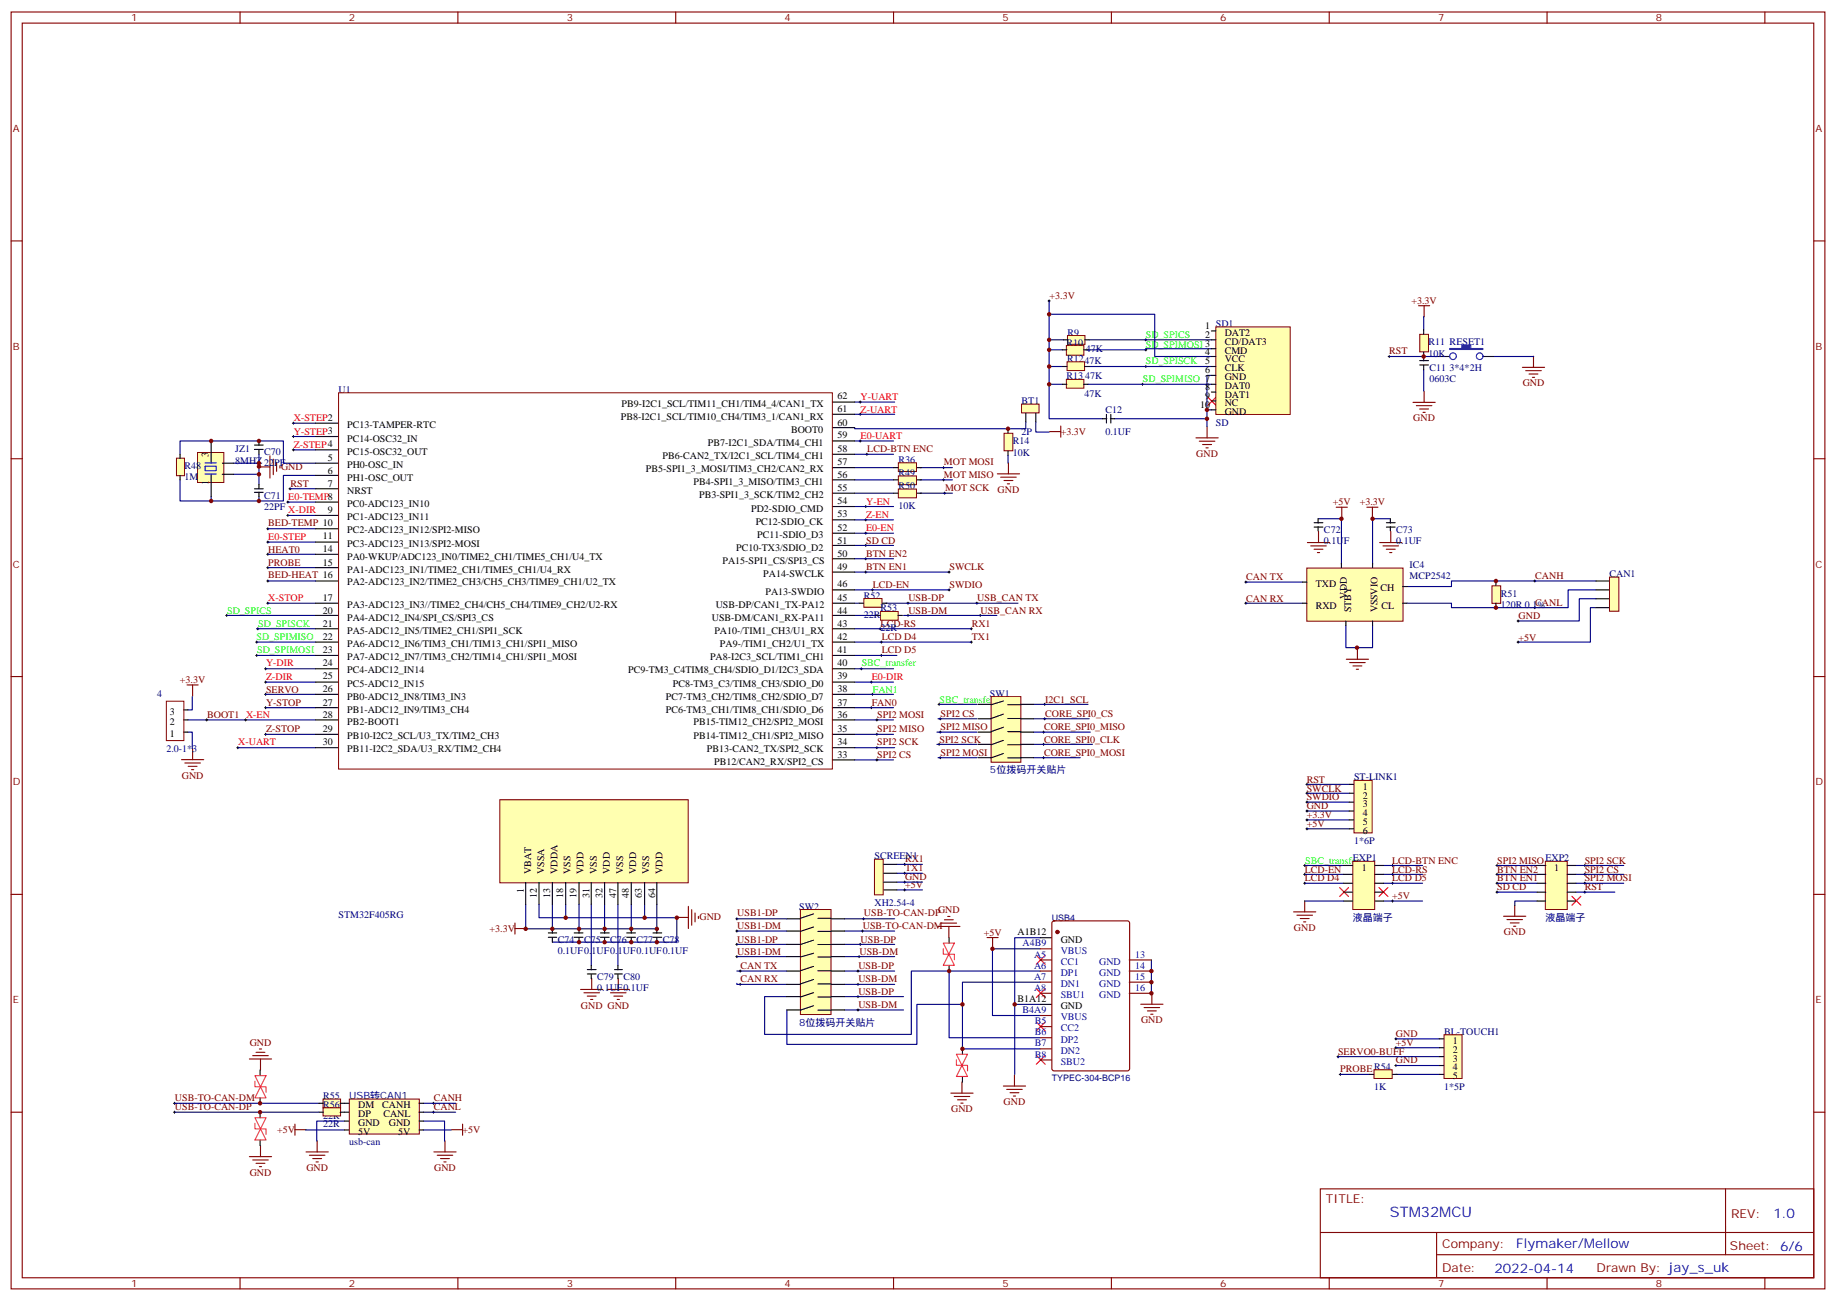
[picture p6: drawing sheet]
<svg xmlns="http://www.w3.org/2000/svg" width="583mm" height="413mm" viewBox="0 0 583 413" stroke-linecap="round" stroke-linejoin="round" font-family="sans-serif">
<g fill="none" stroke="#800000" stroke-width=".35">
<path d="M450.3 97.1h3.5M452 97.1v3.5M483.2 116.6h7.1M484.3 117.7h4.9M485.4 118.7h2.8M486.4 119.8h.7M486.8 113.1v3.5M333.2 137h3.5M336.7 135.2v3.6M379.6 139h7.1M383.2 135.5v3.5M448.5 127.7h7.1"/>
<path d="M449.6 128.8h4.9M450.6 129.8h2.9M451.7 130.9h.7M452 124.2v3.5M82.2 148.2h3.5M85.7 144.7v7.1M86.7 145.8v4.9M87.8 146.8v2.8M88.9 147.9v.7M316.6 150.4h7M317.6 151.5h5M318.7 152.5h2.8"/>
<path d="M319.8 153.6h.7M320.1 146.9v3.5M380.7 140.1h4.9M381.7 141.1h2.9M382.8 142.2h.7M415 172.2h7.1M416.1 173.3h4.9M417.1 174.4h2.8M418.2 175.4h.7M418.5 168.7v3.5M424.2 161h3.5M425.9 161v3.5"/>
<path d="M433.9 161h3.5M435.6 161v3.5M437.9 172.2h7.1M439 173.3h4.9M440 174.4h2.9M441.1 175.4h.7M441.5 168.7v3.5M59.4 217.4h3.5M61.1 217.4v3.6M427.3 209.3h7.1M428.4 210.3h4.9M429.5 211.4h2.8"/>
<path d="M430.5 212.5h.7M430.9 205.8v3.5M61.1 237.6v3.6M57.6 241.2h7.1M58.7 242.2h4.9M59.7 243.3h2.9M60.8 244.3h.7M163.5 294.8h3.5M163.5 293v3.5M215 291.2h3.5M218.5 287.7v7.1M219.6 288.8v4.9"/>
<path d="M220.6 289.8v2.8M221.7 290.9v.7M297.7 294.1h7M298.7 293h5M299.8 292h2.8M300.8 290.9h.7M301.2 294.1v3.5M313.3 297.6h3.5M315.1 297.6v3.6M410.6 289.5h7.1M411.7 290.5h4.9M412.7 291.6h2.9"/>
<path d="M413.8 292.6h.7M414.1 285.9v3.6M477.3 290.9h7M478.3 291.9h5M479.4 293h2.8M480.5 294h.7M480.8 287.3v3.6M184.3 314.1h7.1M185.4 315.2h4.9M186.4 316.2h2.8M187.5 317.3h.7M187.8 310.6v3.5"/>
<path d="M192.7 314.1h7.1M193.8 315.2h4.9M194.8 316.2h2.9M195.9 317.3h.7M196.3 310.6v3.5M362.1 318.8h7.1M363.2 319.8h4.9M365.6 315.3v3.5M79.2 336.2h7M80.2 335.1h5M81.3 334.1h2.8M82.3 333h.7"/>
<path d="M82.7 336.2v3.5M364.2 320.9h2.8M365.3 322h.7M93.6 358.6h3.5M93.6 356.9v3.5M143.3 358.6h3.5M146.8 356.9v3.5M301.8 347h7.1M302.9 348.1h4.9M303.9 349.1h2.9M305 350.2h.7M305.4 343.5v3.5"/>
<path d="M318.5 344.8h7M319.5 345.8h5M320.6 346.9h2.8M321.7 347.9h.7M322 341.2v3.6M79.2 367.2h7M80.2 368.2h5M81.3 369.3h2.8M82.3 370.3h.7M82.7 363.6v3.6M97.1 365.7h7.1M98.2 366.7h4.9"/>
<path d="M99.3 367.8h2.8M100.3 368.8h.7M100.7 362.1v3.6M137.7 365.7h7.1M138.8 366.7h4.9M139.8 367.8h2.9M140.9 368.8h.7M141.2 362.1v3.6"/>
</g>
<g fill="none" stroke="#000" stroke-width=".32">
<path d="M332.7 95.5h.7M333 95.2v.7M363.4 107.9h.7M363.4 111.1h.7M363.4 116.3h.7M363.7 107.5v.7M363.7 110.7v.7M363.7 116v.7M440.6 113.2h.7M441 112.8v.7M92.8 134.3h.7M92.8 138.6h.7"/>
<path d="M93.1 134v.7M93.1 138.2v.7M272.7 127.6h.7M272.7 131.5h.7M272.7 140h.7M273 127.3v.7M273 131.2v.7M273 139.6v.7M362.3 122h.7M362.7 121.6v.7M91 159.4h.7M91.4 159v.7"/>
<path d="M91.7 155.2h.7M92.1 154.8v.7M92.8 142.8h.7M93.1 142.5v.7M274.8 144.2h.7M275.2 143.9v.7M299.2 148.4h.7M299.2 152.3h.7M299.5 148.1v.7M299.5 152v.7M299.5 156.6h.7M299.9 156.2v.7"/>
<path d="M84.7 176h.7M84.7 167.9h.7M84.7 172.1h.7M85 167.5v.7M85 171.7v.7M85 175.6v.7M85 179.8v.8M91 163.6h.7M91.4 163.3v.7M274.5 177.4h.7M274.5 160.8h.7M274.5 165h.7"/>
<path d="M274.5 169.3h.7M274.5 173.1h.7M274.8 160.4v.7M274.8 164.7v.7M274.8 168.9v.7M274.8 172.8v.7M274.8 177v.7M71.6 195.4h.7M72 195v.7M81.5 199.6h.7M81.8 199.2v.8M84.7 191.5h.7"/>
<path d="M84.7 184.4h.7M84.7 180.2h.7M85 184.1v.7M85 191.1v.7M274.5 181.6h.7M274.8 181.3v.7M276.6 187.3h.7M276.9 186.9v.7M279 199.6h.8M279.4 199.2v.8M287.9 191.5h.7M287.9 195.4h.7"/>
<path d="M288.2 191.1v.7M288.2 195v.7M300.9 181.6h.7M300.9 187.3h.7M301.3 181.3v.7M301.3 186.9v.7M308 199.6h.7M308.3 199.2v.8M309.7 191.5h.7M310.1 191.1v.7M310.8 195.4h.7M311.1 195v.7"/>
<path d="M395.1 184.8h.7M395.1 191.5h.7M395.5 184.4v.7M395.5 191.1v.7M481.5 197.1h.7M481.9 196.8v.7M486.8 184.4h.7M486.8 192.9h.7M487.2 184.1v.7M487.2 192.5v.8M81.1 203.8h.7M81.1 208.1h.7"/>
<path d="M81.5 203.5v.7M81.5 207.7v.7M84 212.3h.7M84 216.5h.7M84.3 211.9v.8M84.3 216.2v.7M273 212.3h.8M273.4 211.9v.8M276.2 216.5h.7M276.6 216.2v.7M279.4 203.8h.7M279.4 208.1h.7"/>
<path d="M279.8 203.5v.7M279.8 207.7v.7M308 203.8h.7M308.3 203.5v.7M481.5 203.8h.7M481.9 203.5v.7M65.3 228.5h.7M65.6 228.2v.7M75.1 237.3h.7M75.5 237v.7M77.6 228.5h.7M78 228.2v.7"/>
<path d="M84 220.4h.7M84 224.6h.7M84 233.1h.7M84.3 220.1v.7M84.3 224.3v.7M84.3 232.8v.7M276.2 224.6h.7M276.6 220.4h.7M276.6 224.3v.7M276.9 220.1v.7M278 233.1h.7M278 237.3h.7"/>
<path d="M278 228.5h.7M278.3 228.2v.7M278.3 232.8v.7M278.3 237v.7M297.7 236.3h.7M297.7 223.6h.7M298.1 232.4h.7M298.1 228.2h.7M298.1 223.2v.7M298.1 235.9v.7M298.4 227.8v.7M298.4 232.1v.7"/>
<path d="M330.9 236.3h.7M330.9 232.4h.7M331.3 232.1v.7M331.3 235.9v.7M331.3 228.2h.7M331.3 223.6h.7M331.6 223.2v.7M331.6 227.8v.7M278 241.2h.7M278.3 240.9v.7M298.1 240.5h.7M298.4 240.2v.7"/>
<path d="M330.9 240.5h.7M331.3 240.2v.7M414.5 251.8h.7M414.5 254.6h.7M414.5 257.5h.7M414.5 249h.7M414.9 248.6v.7M414.9 251.5v.7M414.9 254.3v.7M414.9 257.1v.7M414.9 259.9v.7M286.8 274.4h.7"/>
<path d="M286.8 277.2h.7M287.2 274v.7M287.2 276.9v.7M287.2 279.7v.7M413.8 274.7h.7M413.8 277.6h.7M414.2 274.4v.7M414.2 277.2v.7M414.5 260.3h.7M414.5 263.1h.7M414.9 262.7v.8M441.7 274.7h.7"/>
<path d="M441.7 277.6h.7M442 274.4v.7M442 277.2v.7M474.8 274.7h.7M474.8 277.6h.7M475.2 274.4v.7M475.2 277.2v.7M502.7 274.7h.7M502.7 277.6h.7M503.1 274.4v.7M503.1 277.2v.7M233.5 291.7h.7"/>
<path d="M233.5 299.8h.7M233.5 295.6h.7M233.9 291.3v.7M233.9 295.2v.7M233.9 299.4v.7M272.7 299.8h.7M273 299.4v.7M273.4 295.6h.7M273.8 291.7h.7M273.8 295.2v.7M274.1 291.3v.7M286.8 280h.7"/>
<path d="M286.8 282.5h.7M287.2 282.2v.7M413.8 280.4h.7M414.2 280v.7M441.7 280.4h.7M441.7 286h.7M442 280v.7M442 285.7v.7M474.8 280.4h.7M474.8 283.2h.7M475.2 280v.7M475.2 282.9v.7"/>
<path d="M502.7 280.4h.7M502.7 283.2h.7M503.1 280v.7M503.1 282.9v.7M233.5 303.7h.7M233.9 303.3v.7M234.6 308.3h.7M234.6 312.5h.7M234.9 307.9v.7M234.9 312.1v.7M272 308.3h.7M272 312.5h.7"/>
<path d="M272 316.4h.7M272.3 307.9v.7M272.3 312.1v.7M272.3 316v.7M272.3 303.7h.7M272.7 303.3v.7M272 320.6h.7M272.3 320.3v.7M424.4 335.4h.7M424.7 335.1v.7M442.7 329.8h.7M442.7 332.6h.7"/>
<path d="M442.7 338.2h.7M443.1 329.4v.7M443.1 332.2v.8M443.1 337.9v.7M55 353.1h.7M55 350.2h.7M55.4 349.9v.7M55.4 352.7v.7M137.2 353.1h.7M137.2 350.2h.7M137.6 349.9v.7M137.6 352.7v.7"/>
<path d="M425.1 341.1h.7M425.4 340.7v.7"/>
</g>
<g fill="none" stroke="#f00" stroke-width=".35">
<path d="M383.3 126l2.8 2.8M386.1 126l-2.8 2.8M425.2 281.8l2.9 2.8M428.1 281.8l-2.9 2.8M437.7 281.8l2.9 2.8M440.6 281.8l-2.9 2.8M499 284.5l2.8 2.9M501.8 284.5l-2.8 2.9M328.9 303.3l2.9 2.8M328.9 313.9l2.9 2.8M331.8 303.3l-2.9 2.8M331.8 313.9l-2.9 2.8"/>
<path d="M328.9 324.4l2.9 2.9M328.9 335l2.9 2.8M331.8 324.4l-2.9 2.9M331.8 335l-2.9 2.8"/>
</g>
<g fill="none" stroke="#000080" stroke-width=".35">
<path d="M333 99.8h33.5v13.4h18M333 95.5v37.4h17M333 107.9h4.6M333 111.1h4.3M333 116.3h4.3M345.7 107.9h38.8M345.7 116.3h38.8M384.5 119.2h-1.4v10.9M384.5 110.7h-20.8v.4h-18.3M441 113.2h15.5M451.9 100.5v4.2M451.9 117.4v6.7"/>
<path d="M474.1 113.2h12.7M93.1 134.3h7.1M93.1 138.6h7.1M271.3 131.5h12.7M271.3 127.6h12.7M271.3 140h12.3M325.6 134v2.1h-54.3v-.4M328.8 134v3.2h4.2M333 122h4.3M345.4 122h39.1M353.8 132.9h29.3M384.5 130.1h-1.4v5.3"/>
<path d="M57.1 152.3v6.7h9.9M57.1 144.2v-4.2h32.9v7h10.2M67 157.6v1.4M67 159h15.2M74.1 150.6h8.1v3.1M82.2 147v3.6M82.2 144.2v2.8h-8.1M91.4 159.4h8.8M92.1 155.2h8.1M93.1 142.8h7.1M100.2 150.9h-10.2v8.1h-7.8v-1.4M271.3 144.2h12.3"/>
<path d="M271.3 148.4h12.3M271.3 152.3h12.3M271.3 156.6h12.3M292.1 148.4h10.2M292.1 152.3h10.2M292.1 156.6h10.2M320 144.6v2.4M85 167.9h15.2M85 172.1h15.2M85 176h15.2M91.4 163.6h8.8M271.3 169.3h12.3"/>
<path d="M271.3 173.1h12.3M271.3 165h12.3M271.3 160.8h12.3M271.3 177.4h12.3M418.4 164.7h7.4v14.4M441.3 164.7h-5.6v14.4M72 195.4h28.2M81.5 199.6h18.7M85 191.5h15.2M85 180.2h15.2M85 184.4h15.2M271.3 191.5h1.4"/>
<path d="M271.3 195.4h6.7M271.3 199.6h37M271.3 181.6h30M271.3 187.3h30M281.2 191.5h41.9M286.8 195.4h29.6M395.5 184.8h18M395.5 191.5h18M427.2 198.5v7.1h8.5v-7.1M506.6 187.3h-8.8v5.6h-37.1v-1.4h-14.1M506.6 190.1h-5.3v7h-19.4M506.6 192.9h-1.8v10.9h-22.9"/>
<path d="M506.6 184.4h-45.9v1.8h-14.1M81.5 208.1h18.7M81.5 203.8h18.7M84.3 212.3h15.9M84.3 216.5h15.9M271.3 212.3h12.3M271.3 216.5h12.3M271.3 208.1h13.4M271.3 203.8h37M59.6 232.4h1.4v5.3M59.6 228.5h40.6M61 221.1v4.3h-1.4"/>
<path d="M75.5 237.3h24.7M84.3 220.4h15.9M84.3 224.6h15.9M84.3 233.1h15.9M271.3 220.4h12.3M271.3 224.6h12.3M271.3 233.1h12.3M271.3 237.3h12.7M271.3 228.5h12.3M297.4 232.4h12.7M297.4 236.3h12.7M297.7 228.2h12.4"/>
<path d="M298.1 223.6h12M328.1 223.6h17.3M328.1 228.2h17.6M328.1 232.4h18M328.1 236.3h18.7M271.3 241.2h12.3M297.7 240.5h12.4M328.1 240.5h14.8M414.9 251.8h13.4M414.9 254.6h13.4M414.9 257.5h13.4M414.9 249h13.4"/>
<path d="M284.7 274.4h8.1M284.7 277.2h8.1M414.2 277.6h12.3M414.2 274.7h12.3M414.9 260.3h13.4M414.9 263.1h13.4M439.2 277.6h12.4M439.2 274.7h12.4M475.2 277.6h12.7M475.2 274.7h12.7M500.2 277.6h15.2M500.2 274.7h15.2"/>
<path d="M166.9 287.1v7.8h8.4M171.1 287.1v4.2h8.5M175.3 287.1v7.8h8.5v-7.8M179.6 287.1v4.2h25v-4.2M187.7 287.1v19.4M191.9 287.1v7.8h-8.1M196.1 287.1v19.4M200.4 287.1v7.8h-8.5M204.6 291.3h10.2v7.8h-39.5M208.5 287.1v7.8h-8.1M233.9 295.6h15.9M233.9 291.7h15.9"/>
<path d="M233.9 299.8h15.9M268.1 295.6h15.9M268.1 291.7h15.9M268.1 299.8h15.9M284.7 280h8.1M284.7 282.5h8.1M330.2 297.7h-8.1v21.1h8.1M414.2 280.4h12.3M414.2 286h12.3M439.2 280.4h12.4M439.2 286h12.4M475.2 280.4h12.7"/>
<path d="M475.2 283.2h12.7M487.9 286h-7.1v1.4M500.2 280.4h15.2M500.2 283.2h12.4M233.9 312.1v.4h15.9M233.9 303.7h15.9M233.9 308.3h15.9M268.1 316.4h18.7M268.1 303.7h15.9M268.1 312.5h15.9M268.1 308.3h15.9M301.3 308.3h-12v20.1h-46.6v-12h7.1"/>
<path d="M305.5 318.8h-14.5v12.7h-41.2v-10.9M322.1 318.8v22.3M330.2 301.2h-15.2v21.2h15.2M330.2 308.3h-28.9v21.1h28.9M330.2 311.8h-24.7v21.2h24.7M365.5 304.7v10.6M268.1 320.6h18.7M443.1 329.8h13.7M443.1 332.6h13.7M443.1 338.2h13.7M456.8 335.4h-32.1v.4M55.4 350.2h45.8"/>
<path d="M55.4 353.1h45.8M97 358.7h12.4M109.4 355.9h-8.9v6.3M134.4 355.9h6.7v6.3M134.4 358.7h8.8M134.4 353.1h10.2M134.4 350.2h10.2M425.4 341.1h9.2M443.1 341.1h13.7"/>
</g>
<g fill="none" stroke="#000" stroke-width=".35">
<path d="M100.2 134.3h7M100.2 138.6h7M264.2 140h7.1M264.2 131.5h7.1M264.2 127.6h7.1M264.2 135.7h7.1M100.2 142.8h7M100.2 147h7M100.2 150.9h7M100.2 155.2h7M100.2 159.4h7M264.2 156.6h7.1"/>
<path d="M264.2 152.3h7.1M264.2 148.4h7.1M264.2 144.2h7.1M100.2 176h7M100.2 163.6h7M100.2 167.9h7M100.2 172.1h7M264.2 177.4h7.1M264.2 173.1h7.1M264.2 169.3h7.1M264.2 165h7.1M264.2 160.8h7.1"/>
<path d="M100.2 180.2h7M100.2 184.4h7M100.2 191.5h7M100.2 195.4h7M100.2 199.6h7M264.2 191.5h7.1M264.2 195.4h7.1M264.2 199.6h7.1M264.2 187.3h7.1M264.2 181.6h7.1M100.2 203.8h7M100.2 208.1h7"/>
<path d="M100.2 212.3h7M100.2 216.5h7M264.2 203.8h7.1M264.2 208.1h7.1M264.2 212.3h7.1M264.2 216.5h7.1M100.2 220.4h7M100.2 224.6h7M100.2 228.5h7M100.2 233.1h7M100.2 237.3h7M264.2 220.4h7.1"/>
<path d="M264.2 224.6h7.1M264.2 228.5h7.1M264.2 233.1h7.1M264.2 237.3h7.1M264.2 241.2h7.1"/>
</g>
<path d="M158.7 253.9h59.8v26.3h-59.8z" fill="#ffffb0" stroke="#800000" stroke-width=".32"/>
<path d="M166.9 280.1v7M171.1 280.1v7M175.3 280.1v7M179.6 280.1v7M183.8 280.1v7M187.7 280.1v7M191.9 280.1v7M196.1 280.1v7M200.4 280.1v7M204.6 280.1v7M208.5 280.1v7" fill="none" stroke="#000" stroke-width=".35"/>
<path d="M107.5 124.7h156.7v119.4h-156.7z" fill="none" stroke="#800000" stroke-width=".32"/>
<path d="M385.9 103.8h23.6v27.8h-23.6z" fill="#ffffb0" stroke="#800000" stroke-width=".32"/>
<path d="M384.5 105.1h1.4M384.5 107.9h1.4M384.5 110.7h1.4M384.5 113.2h1.4M384.5 116.3h1.4M384.5 119.2h1.4M384.5 122h1.4M384.5 124.5h1.4M384.5 127.3h1.4M384.5 130.1h1.4" fill="none" stroke="#000" stroke-width=".35"/>
<path d="M338.8 106.5h5.6v2.8h-5.6z" fill="#ffffb0" stroke="#800000" stroke-width=".32"/>
<path d="M337.6 107.9h1.4M344.3 107.9h1.4" fill="none" stroke="#000" stroke-width=".35"/>
<path d="M338.5 109.7h5.5v3.1h-5.5z" fill="#ffffb0" stroke="#800000" stroke-width=".32"/>
<path d="M337.3 111.1h1.3M344 111.1h1.4" fill="none" stroke="#000" stroke-width=".35"/>
<path d="M338.5 120.4h5.5v2.8h-5.5z" fill="#ffffb0" stroke="#800000" stroke-width=".32"/>
<path d="M337.3 122h1.3M344 122h1.4M350 132.9h1.3M351.2 131.6v2.7M352.4 132.9h1.4M352.6 131.6v2.7" fill="none" stroke="#000" stroke-width=".35"/>
<path d="M338.7 114.9h5.6v2.7h-5.6z" fill="#ffffb0" stroke="#800000" stroke-width=".32"/>
<path d="M337.3 116.3h1.3M344.3 116.3h1.4M456.5 113.2h3.5M470.6 113.2h3.5" fill="none" stroke="#000" stroke-width=".35"/>
<path d="M460.2 110.6h3.8v-1h2.9v1h3.8v.4h-10.5z" fill="#00f" stroke="#00f" stroke-width=".32"/>
<g fill="none" stroke="#00f" stroke-width=".35">
<circle cx="461.2" cy="113.1" r="1.06"/>
<circle cx="469.7" cy="113.1" r="1.06"/>
</g>
<path d="M450.7 106.1h2.7v5.6h-2.7z" fill="#ffffb0" stroke="#800000" stroke-width=".32"/>
<path d="M450.7 115.9h2.7M450.7 114.5h2.7M451.9 104.7v1.4M451.9 111.8v2.8M451.9 116v1.4" fill="none" stroke="#000" stroke-width=".35"/>
<path d="M62.7 143.6h8.3v9.6h-8.3z" fill="#ffffb0" stroke="#800000" stroke-width=".32"/>
<path d="M67 140v7M67 150.6v7M70.6 150.6h3.5M70.6 147h3.5" fill="none" stroke="#000" stroke-width=".35"/>
<path d="M65.1 148h3.5v1.4h-3.5zM65.1 150.5h3.5M65.1 146.9h3.5" fill="none" stroke="#00f" stroke-width=".35"/>
<path d="M56 145.5h2.5v5.5h-2.5z" fill="#ffffb0" stroke="#800000" stroke-width=".32"/>
<path d="M57.1 144.2v1.4M57.1 150.9v1.4" fill="none" stroke="#000" stroke-width=".35"/>
<path d="M414.8 180.3h30.6v16.9h-30.6z" fill="#ffffb0" stroke="#800000" stroke-width=".32"/>
<path d="M425.8 178.8v1.4M435.7 178.8v1.4M413.5 184.8h1.3M413.5 191.5h1.3M427.2 197.2v1.3M435.7 197.2v1.3M445.2 191.5h1.4M445.2 186.2h1.4" fill="none" stroke="#000" stroke-width=".35"/>
<path d="M473.6 186h2.8v5.5h-2.8z" fill="#ffffb0" stroke="#800000" stroke-width=".32"/>
<path d="M474.8 184.4v1.4M474.8 191.5v1.4" fill="none" stroke="#000" stroke-width=".35"/>
<path d="M510.9 183.2h3v10.8h-3z" fill="#ffffb0" stroke="#800000" stroke-width=".32"/>
<path d="M506.6 184.4h4.2M506.6 187.3h4.2M506.6 190.1h4.2M506.6 192.9h4.2" fill="none" stroke="#000" stroke-width=".35"/>
<path d="M490.5 273.4h7v15.3h-7z" fill="#ffffb0" stroke="#800000" stroke-width=".32"/>
<path d="M487.9 274.7h2.8M487.9 277.6h2.8M497.5 274.7h2.7M497.5 277.6h2.7M487.9 280.4h2.8M487.9 283.2h2.8M487.9 286h2.8M497.5 280.4h2.7M497.5 283.2h2.7M497.5 286h2.7" fill="none" stroke="#000" stroke-width=".35"/>
<path d="M429.4 273.4h7v15.3h-7z" fill="#ffffb0" stroke="#800000" stroke-width=".32"/>
<path d="M426.5 274.7h2.8M426.5 277.6h2.8M436.4 274.7h2.8M436.4 277.6h2.8M426.5 280.4h2.8M426.5 283.2h2.8M426.5 286h2.8M436.4 280.4h2.8M436.4 283.2h2.8M436.4 286h2.8" fill="none" stroke="#000" stroke-width=".35"/>
<path d="M429.8 247.7h5.7v16.7h-5.7z" fill="#ffffb0" stroke="#800000" stroke-width=".32"/>
<path d="M428.3 249h1.4M428.3 251.8h1.4M428.3 254.6h1.4M428.3 257.5h1.4M428.3 260.3h1.4M428.3 263.1h1.4" fill="none" stroke="#000" stroke-width=".35"/>
<path d="M324.3 128.3h5.5v2.8h-5.5z" fill="#ffffb0" stroke="#800000" stroke-width=".32"/>
<path d="M325.6 131.2v2.8M328.8 131.2v2.8" fill="none" stroke="#000" stroke-width=".35"/>
<path d="M318.7 137.5h2.8v5.6h-2.8z" fill="#ffffb0" stroke="#800000" stroke-width=".32"/>
<g fill="none" stroke="#000" stroke-width=".35">
<path d="M82.2 140v1.4M320 136.1v1.4M80.8 142.7h2.7M80.8 141.3h2.7M80.8 156.3h2.7M80.8 155.2h2.7M82.2 142.8v1.4M82.2 153.7v1.4M82.2 156.2v1.4M320 143.2v1.4M417.1 167.3h2.8M417.1 165.9h2.8"/>
<path d="M418.4 164.7v1.4M418.4 167.2v1.4M440.1 167.3h2.7M440.1 165.9h2.7M441.3 164.7v1.4M441.3 167.2v1.4M174.1 297.5h2.6M174.1 296.2h2.6M175.3 294.9v1.3M175.3 297.7v1.4M182.3 297.5h2.7M182.3 296.2h2.7"/>
<path d="M183.8 294.9v1.3M183.8 297.7v1.4M190.6 297.5h2.8M190.6 296.2h2.8M191.9 294.9v1.3M191.9 297.7v1.4M198.9 297.5h2.8M198.9 296.2h2.8M200.4 294.9v1.3M200.4 297.7v1.4"/>
</g>
<path d="M277.6 272.8h2.7v11.3h-2.7z" fill="#ffffb0" stroke="#800000" stroke-width=".32"/>
<path d="M280.5 277.2h4.2M280.5 274.4h4.2M280.5 282.5h4.2M280.5 280h4.2M330.2 297.7h3.5M330.2 318.8h3.5" fill="none" stroke="#000" stroke-width=".35"/>
<g fill="none" stroke="#870000" stroke-width=".35">
<path d="M334.1 292.5l.5-.2h23.3l.6 .5 .1 46.5-.5 .6-23.5 .1-.7-.5v-46.5zM330.2 315.3h3.5M330.2 311.8h3.5M330.2 308.3h3.5M330.2 304.7h3.5M330.2 301.2h3.5M358.4 315.3h7.1M358.4 311.8h7.1M358.4 308.3h7.1M358.4 304.7h7.1M330.2 336.5h3.5M330.2 333h3.5"/>
<path d="M330.2 329.4h3.5M330.2 325.9h3.5M330.2 322.4h3.5"/>
</g>
<circle cx="335.6" cy="295.9" r=".53" fill="#870000" stroke="#870000" stroke-width=".35"/>
<path d="M458.4 328.5h5.7v13.9h-5.7z" fill="#ffffb0" stroke="#800000" stroke-width=".32"/>
<path d="M456.8 329.8h1.4M456.8 332.6h1.4M456.8 335.4h1.4M456.8 338.2h1.4M456.8 341.1h1.4" fill="none" stroke="#000" stroke-width=".35"/>
<path d="M436.1 339.6h5.8v2.8h-5.8z" fill="#ffffb0" stroke="#800000" stroke-width=".32"/>
<path d="M434.6 341.1h1.4M442.1 341.1h1.3" fill="none" stroke="#000" stroke-width=".35"/>
<path d="M254.1 288.7h9.7v33.4h-9.7z" fill="#ffffb0" stroke="#800000" stroke-width=".32"/>
<g fill="none" stroke="#000" stroke-width=".35">
<path d="M207.3 297.5h2.7M207.3 296.2h2.7M208.5 294.9v1.3M208.5 297.7v1.4M249.8 299.8h4.1M249.8 295.6h4.1M249.8 291.7h4.1M258.2 298.4l-4.1 1.4M258.2 294.3l-4.1 1.4M258.2 290.1l-4.1 1.4M259.6 299.8h4.2M259.6 295.7h4.2"/>
<path d="M259.6 291.5h4.2M263.9 299.8h4.2M263.9 295.6h4.2M263.9 291.7h4.2M186.4 309.2h2.8M186.4 307.8h2.8M187.7 306.5v1.4M187.7 309.3v1.4M195.1 309.2h2.4M195.1 307.8h2.4M196.1 306.5v1.4M196.1 309.3v1.4"/>
<path d="M249.8 316.4h4.1M249.8 312.5h4.1M249.8 308.3h4.1M249.8 303.7h4.1M258.2 319.3l-4.1 1.4M258.2 315.1l-4.1 1.4M258.2 310.9l-4.1 1.4M258.2 306.8l-4.1 1.4M258.2 302.6l-4.1 1.2M259.6 316.5h4.2M259.6 312.3h4.2M259.6 308.2h4.2"/>
<path d="M259.6 303.8h4.2M263.9 316.4h4.2M263.9 312.5h4.2M263.9 308.3h4.2M263.9 303.7h4.2M249.8 320.6h4.1M259.6 320.7h4.2M263.9 320.6h4.2"/>
</g>
<path d="M274.2 190h5.8v2.8h-5.8z" fill="#ffffb0" stroke="#800000" stroke-width=".32"/>
<path d="M272.7 191.5h1.4M280.1 191.5h1.4" fill="none" stroke="#000" stroke-width=".35"/>
<path d="M279.5 194.1h5.6v2.8h-5.6z" fill="#ffffb0" stroke="#800000" stroke-width=".32"/>
<path d="M278 195.4h1.4M285.1 195.4h1.4" fill="none" stroke="#000" stroke-width=".35"/>
<path d="M110.9 348.9h22.2v11.1h-22.2z" fill="#ffffb0" stroke="#800000" stroke-width=".32"/>
<path d="M109.4 350.2h1.4M109.4 353.1h1.4M109.4 355.9h1.4M109.4 358.7h1.4M133 350.2h1.4M133 353.1h1.4M133 355.9h1.4M133 358.7h1.4" fill="none" stroke="#000" stroke-width=".35"/>
<path d="M102.5 348.9h5.6v2.8h-5.6z" fill="#ffffb0" stroke="#800000" stroke-width=".32"/>
<path d="M101.2 350.2h1.4M108 350.2h1.4" fill="none" stroke="#000" stroke-width=".35"/>
<path d="M102.5 351.7h5.6v2.5h-5.6z" fill="#ffffb0" stroke="#800000" stroke-width=".32"/>
<path d="M301.3 297.7v1.7M301.3 306.5v1.8M82.5 339.7v1.7M305.5 333v1.7M82.5 348.5v1.7M82.5 353.1v1.7M101.2 353.1h1.4M108 353.1h1.4M305.5 341.8v1.7M82.5 361.9v1.7" fill="none" stroke="#000" stroke-width=".35"/>
<path d="M299.4 299.4h3.5l-1.7 3.5 1.7 3.5h-3.5l1.8-3.5zM299.4 301.2v1.7h3.5v1.8M303.6 334.7h3.5l-1.7 3.5 1.7 3.5h-3.5l1.8-3.5zM303.6 336.4v1.8h3.5v1.8M80.9 354.8h3.5l-1.7 3.6 1.7 3.5h-3.5l1.8-3.5zM80.9 356.6v1.8h3.5v1.7M80.9 341.5h3.5l-1.7 3.5 1.7 3.5h-3.5l1.8-3.5zM80.9 343.2v1.8h3.5v1.8" fill="none" stroke="#d92466" stroke-width=".35"/>
<path d="M314.6 221.1h9.4v20.9h-9.4z" fill="#ffffb0" stroke="#800000" stroke-width=".32"/>
<g fill="none" stroke="#000" stroke-width=".35">
<path d="M310.4 236.3h4.2M310.4 232.4h4.2M310.4 228.2h4.2M310.4 223.6h4.2M318.5 239.2l-3.9 1.4M318.5 235l-3.9 1.4M318.5 230.9l-3.9 1.4M318.5 226.7l-3.9 1.4M318.5 222.5l-3.9 1.2M319.9 236.4h4.2M319.9 232.3h4.2M319.9 228.1h4.2"/>
<path d="M319.9 223.7h4.2M323.9 236.3h4.2M323.9 232.4h4.2M323.9 228.2h4.2M323.9 223.6h4.2M310.4 240.5h4.2M319.9 240.6h4.2M323.9 240.5h4.2"/>
</g>
<path d="M285.2 146.9h5.7v2.8h-5.7z" fill="#ffffb0" stroke="#800000" stroke-width=".32"/>
<path d="M283.6 148.4h1.4M291.1 148.4h1.4" fill="none" stroke="#000" stroke-width=".35"/>
<path d="M285.2 151.1h5.7v2.8h-5.7z" fill="#ffffb0" stroke="#800000" stroke-width=".32"/>
<path d="M283.6 152.3h1.4M291.1 152.3h1.4" fill="none" stroke="#000" stroke-width=".35"/>
<path d="M285.2 155.3h5.7v2.7h-5.7z" fill="#ffffb0" stroke="#800000" stroke-width=".32"/>
<path d="M283.6 156.6h1.4M291.1 156.6h1.4M58.2 232.4h1.4M58.2 228.5h1.4M58.2 225.4h1.4" fill="none" stroke="#000" stroke-width=".35"/>
<path d="M52.8 222.6h5.6v12.5h-5.6z" fill="none" stroke="#800000" stroke-width=".32"/>
<g fill="none" stroke="#870000" stroke-width=".35">
<path d="M3.5 3.8h575.8v405.4h-575.8zM7.1 7.3h568.6v398.3h-568.6zM76.2 3.8v3.5M145.3 3.8v3.5M214.5 3.8v3.5M283.6 3.8v3.5M352.8 3.8v3.5M421.9 3.8v3.5M491.1 3.8v3.5M560.2 3.8v3.5M3.5 76.5h3.6M575.7 76.5h3.6"/>
<path d="M3.5 145.6h3.6M575.7 145.6h3.6M3.5 214.8h3.6M575.7 214.8h3.6M3.5 283.9h3.6M575.7 283.9h3.6M3.5 353.1h3.6M575.7 353.1h3.6M419.1 377.4h156.6v28.2h-156.6zM547.7 377.4v20.9M419.1 391.2h156.5M456 398.3h119.6"/>
<path d="M456 391.2v14.2M76.2 405.6v3.6M145.3 405.6v3.6M214.5 405.6v3.6M283.6 405.6v3.6M352.8 405.6v3.6M421.9 405.6v3.6M491.1 405.6v3.6M560.2 405.6v3.6"/>
</g>
<g fill="#800000">
<circle cx="67" cy="159" r=".71"/>
<circle cx="67" cy="140" r=".71"/>
<circle cx="82.2" cy="159" r=".71"/>
<circle cx="82.2" cy="150.6" r=".71"/>
<circle cx="82.2" cy="148.1" r=".71"/>
<circle cx="82.2" cy="147" r=".71"/>
<circle cx="82.2" cy="140" r=".71"/>
<circle cx="82.6" cy="353.1" r=".71"/>
<circle cx="82.6" cy="350.2" r=".71"/>
<circle cx="166.9" cy="294.9" r=".71"/>
<circle cx="175.3" cy="294.9" r=".71"/>
<circle cx="179.6" cy="291.3" r=".71"/>
<circle cx="183.8" cy="299.1" r=".71"/>
<circle cx="183.8" cy="294.9" r=".71"/>
<circle cx="191.9" cy="299.1" r=".71"/>
<circle cx="191.9" cy="294.9" r=".71"/>
<circle cx="200.4" cy="299.1" r=".71"/>
<circle cx="200.4" cy="294.9" r=".71"/>
<circle cx="204.6" cy="291.3" r=".71"/>
<circle cx="208.5" cy="299.1" r=".71"/>
<circle cx="208.5" cy="294.9" r=".71"/>
<circle cx="214.8" cy="291.3" r=".71"/>
<circle cx="301.3" cy="308.3" r=".71"/>
<circle cx="305.5" cy="333" r=".71"/>
<circle cx="305.5" cy="318.8" r=".71"/>
<circle cx="315" cy="301.2" r=".71"/>
<circle cx="320" cy="136.1" r=".71"/>
<circle cx="322.1" cy="318.8" r=".71"/>
<circle cx="333" cy="122" r=".71"/>
<circle cx="333" cy="116.3" r=".71"/>
<circle cx="333" cy="111.1" r=".71"/>
<circle cx="333" cy="107.9" r=".71"/>
<circle cx="333" cy="99.8" r=".71"/>
<circle cx="365.5" cy="315.3" r=".71"/>
<circle cx="365.5" cy="311.8" r=".71"/>
<circle cx="365.5" cy="308.3" r=".71"/>
<circle cx="383.1" cy="132.9" r=".71"/>
<circle cx="383.1" cy="130.1" r=".71"/>
<circle cx="425.8" cy="164.7" r=".71"/>
<circle cx="430.7" cy="205.6" r=".71"/>
<circle cx="435.7" cy="164.7" r=".71"/>
<circle cx="451.9" cy="113.2" r=".71"/>
<circle cx="474.8" cy="192.9" r=".71"/>
<circle cx="474.8" cy="184.4" r=".71"/>
</g>
<text font-size="4.6" fill="#00f" x="441.2" y="386.4">STM32MCU</text>
<g font-size="4.2" fill="#00f">
<text x="562.9" y="386.7">1.0</text>
<text x="481.3" y="396.2">Flymaker/Mellow</text>
<text x="474.4" y="404">2022-04-14</text>
</g>
<g font-size="3.9" fill="#800">
<text x="420.9" y="382">TITLE:</text>
<text x="549.5" y="386.7">REV:</text>
<text x="457.8" y="396.2">Company:</text>
<text x="549.1" y="396.8">Sheet: 6/6</text>
<text x="457.8" y="403.9">Date:</text>
<text x="506.8" y="403.9">Drawn By: jay_s_uk</text>
</g>
<g font-size="3.2" fill="#800">
<text x="41.6" y="6.8">1</text>
<text x="110.8" y="6.8">2</text>
<text x="179.9" y="6.8">3</text>
<text x="249.1" y="6.8">4</text>
<text x="318.2" y="6.8">5</text>
<text x="387.3" y="6.8">6</text>
<text x="456.5" y="6.8">7</text>
<text x="525.6" y="6.8">8</text>
<text x="4.1" y="41.9">A</text>
<text x="576.3" y="41.9">A</text>
<text x="4.1" y="111.1">B</text>
<text x="576.3" y="111.1">B</text>
<text x="4.1" y="180.2">C</text>
<text x="576.3" y="180.2">C</text>
<text x="4.1" y="249.3">D</text>
<text x="576.3" y="249.3">D</text>
<text x="4.1" y="318.5">E</text>
<text x="576.3" y="318.5">E</text>
<text x="41.6" y="408.6">1</text>
<text x="110.8" y="408.6">2</text>
<text x="179.9" y="408.6">3</text>
<text x="249.1" y="408.6">4</text>
<text x="318.2" y="408.6">5</text>
<text x="387.3" y="408.6">6</text>
<text x="456.5" y="408.6">7</text>
<text x="525.6" y="408.6">8</text>
</g>
<g font-size="3.2" fill="#800000">
<text x="333.2" y="94.8">+3.3V</text>
<text x="448" y="96.4">+3.3V</text>
<text x="440.9" y="112.4">RST</text>
<text x="483.3" y="122.7">GND</text>
<text x="336.7" y="138">+3.3V</text>
<text x="448.6" y="133.8">GND</text>
<text x="275.3" y="143.5">LCD-BTN ENC</text>
<text x="89.2" y="149.2">GND</text>
<text x="299.6" y="147.7">MOT MOSI</text>
<text x="379.7" y="145.1">GND</text>
<text x="92.2" y="154.6">RST</text>
<text x="299.6" y="151.8">MOT MISO</text>
<text x="300" y="156">MOT SCK</text>
<text x="316.7" y="156.5">GND</text>
<text x="423.1" y="160.4">+5V</text>
<text x="431.6" y="160.4">+3.3V</text>
<text x="85.2" y="167.1">BED-TEMP 10</text>
<text x="274.9" y="172.7">SD CD</text>
<text x="85.2" y="175.4">HEAT0</text>
<text x="274.9" y="176.8">BTN EN2</text>
<text x="85.2" y="183.6">BED-HEAT 16</text>
<text x="274.9" y="181">BTN EN1</text>
<text x="301.4" y="181">SWCLK</text>
<text x="395.6" y="184.1">CAN TX</text>
<text x="487.3" y="183.9">CANH</text>
<text x="277.1" y="186.6">LCD-EN</text>
<text x="288.4" y="190.8">USB-DP</text>
<text x="301.4" y="186.6">SWDIO</text>
<text x="310.2" y="190.8">USB_CAN TX</text>
<text x="395.6" y="191">CAN RX</text>
<text x="288.4" y="194.9">USB-DM</text>
<text x="311.3" y="194.9">USB_CAN RX</text>
<text x="482" y="196.4">GND</text>
<text x="487.3" y="192.3">CANL</text>
<text x="279.5" y="199.1">LCD-RS</text>
<text x="279.9" y="203.2">LCD D4</text>
<text x="308.5" y="199.1">RX1</text>
<text x="308.5" y="203.2">TX1</text>
<text x="482" y="203.4">+5V</text>
<text x="279.9" y="207.4">LCD D5</text>
<text x="57.1" y="216.8">+3.3V</text>
<text x="84.4" y="219.9">SERVO</text>
<text x="65.8" y="227.9">BOOT1 X-EN</text>
<text x="84.4" y="224.1">Y-STOP</text>
<text x="276.7" y="224.1">FAN0</text>
<text x="298.6" y="227.5">SPI2 CS</text>
<text x="331.7" y="227.5">CORE_SPI0_CS</text>
<text x="331.7" y="223.1">I2C1_SCL</text>
<text x="84.4" y="232.4">Z-STOP</text>
<text x="278.5" y="228">SPI2 MOSI</text>
<text x="278.5" y="232.4">SPI2 MISO</text>
<text x="298.6" y="231.6">SPI2 MISO</text>
<text x="331.4" y="231.6">CORE_SPI0_MISO</text>
<text x="278.5" y="236.6">SPI2 SCK</text>
<text x="298.2" y="235.8">SPI2 SCK</text>
<text x="298.6" y="240">SPI2 MOSI</text>
<text x="331.4" y="240">CORE_SPI0_MOSI</text>
<text x="331.4" y="235.8">CORE_SPI0_CLK</text>
<text x="278.5" y="240.7">SPI2 CS</text>
<text x="57.7" y="247.2">GND</text>
<text x="414.8" y="251.3">SWCLK</text>
<text x="414.8" y="248.5">RST</text>
<text x="414.8" y="254">SWDIO</text>
<text x="414.8" y="256.8">GND</text>
<text x="414.8" y="259.6">+3.3V</text>
<text x="414.8" y="262.4">+5V</text>
<text x="287.3" y="273.7">RX1</text>
<text x="441.9" y="274.2">LCD-BTN ENC</text>
<text x="475.3" y="274.2">SPI2 MISOEXP2</text>
<text x="503" y="274.2">SPI2 SCK</text>
<text x="287.3" y="276.5">TX1</text>
<text x="287.3" y="279.3">GND</text>
<text x="414.1" y="277">LCD-EN</text>
<text x="414.1" y="279.8">LCD D4</text>
<text x="441.9" y="277">LCD-RS</text>
<text x="441.9" y="279.8">LCD D5</text>
<text x="475.3" y="277">BTN EN2</text>
<text x="475.3" y="279.8">BTN EN1</text>
<text x="503" y="277">SPI2 CS</text>
<text x="503" y="279.8">SPI2 MOSI</text>
<text x="287.3" y="282">+5V</text>
<text x="441.9" y="285.3">+5V</text>
<text x="475.3" y="282.5">SD CD</text>
<text x="503" y="282.5">RST</text>
<text x="222" y="292.2">GND</text>
<text x="234" y="290.9">USB1-DP</text>
<text x="274.2" y="290.9">USB-TO-CAN-DP</text>
<text x="297.8" y="289.9">GND</text>
<text x="155.4" y="295.7">+3.3V</text>
<text x="234" y="299.2">USB1-DP</text>
<text x="234" y="295">USB1-DM</text>
<text x="273.2" y="299.2">USB-DP</text>
<text x="273.9" y="295">USB-TO-CAN-DM</text>
<text x="312.2" y="297">+5V</text>
<text x="410.7" y="295.5">GND</text>
<text x="477.4" y="296.9">GND</text>
<text x="234" y="303.2">USB1-DM</text>
<text x="272.8" y="303.2">USB-DM</text>
<text x="235.1" y="311.7">CAN RX</text>
<text x="235.1" y="307.5">CAN TX</text>
<text x="272.5" y="307.5">USB-DP</text>
<text x="272.5" y="311.7">USB-DM</text>
<text x="272.5" y="315.9">USB-DP</text>
<text x="184.4" y="320.2">GND GND</text>
<text x="272.5" y="320">USB-DM</text>
<text x="362.2" y="324.9">GND</text>
<text x="443.1" y="329.2">GND</text>
<text x="79.3" y="332">GND</text>
<text x="424.7" y="334.8">SERVO0-BUFF</text>
<text x="443.1" y="332">+5V</text>
<text x="425.4" y="340.3">PROBER54</text>
<text x="443.1" y="337.6">GND</text>
<text x="55.5" y="349.6">USB-TO-CAN-DM</text>
<text x="55.5" y="352.4">USB-TO-CAN-DP</text>
<text x="137.7" y="352.4">CANL</text>
<text x="137.7" y="349.6">CANH</text>
<text x="301.9" y="353.1">GND</text>
<text x="318.6" y="350.8">GND</text>
<text x="88" y="359.6">+5V</text>
<text x="146.8" y="359.6">+5V</text>
<text x="97.2" y="371.7">GND</text>
<text x="137.8" y="371.7">GND</text>
<text x="79.3" y="373.2">GND</text>
</g>
<g font-size="3.2" fill="#000080">
<text x="338.8" y="106.5">R9</text>
<text x="338.5" y="109.7">R10</text>
<text x="344.6" y="111.9">47K</text>
<text x="453.4" y="113.2">10K</text>
<text x="453.4" y="109.7">R11 RESET1</text>
<text x="338.7" y="114.9">R1247K</text>
<text x="453.8" y="117.6">C11</text>
<text x="460.2" y="117.7">3*4*2H</text>
<text x="107.5" y="124.7">U1</text>
<text x="338.5" y="120.4">R13</text>
<text x="344.3" y="126">47K</text>
<text x="344.5" y="120.4">47K</text>
<text x="453.8" y="121.2">0603C</text>
<text x="324.3" y="128.3">BT1</text>
<text x="350.9" y="131.2">C12</text>
<text x="385.9" y="135.1">SD</text>
<text x="74.6" y="143.6">JZ1</text>
<text x="321.5" y="141.1">R14</text>
<text x="324.3" y="138.1">2P</text>
<text x="350.9" y="138.2">0.1UF</text>
<text x="58.5" y="149">R48</text>
<text x="74.6" y="147.2">8MHZ</text>
<text x="83.9" y="148">22PF</text>
<text x="83.9" y="144.5">C70</text>
<text x="285.2" y="146.9">R36</text>
<text x="321.5" y="144.6">10K</text>
<text x="58.5" y="152.5">1M</text>
<text x="285.2" y="153.2">10K</text>
<text x="285.2" y="151.1">R49</text>
<text x="285.2" y="155.3">R50</text>
<text x="83.9" y="161.9">22PF</text>
<text x="83.9" y="158.3">C71</text>
<text x="285.2" y="157.4">10K</text>
<text x="285.2" y="161.6">10K</text>
<text x="420.3" y="172.6">0.1UF</text>
<text x="420.3" y="169.1">C72</text>
<text x="443.2" y="172.6">0.1UF</text>
<text x="443.2" y="169.1">C73</text>
<text x="447.5" y="183.9">MCP2542</text>
<text x="447.5" y="180.3">IC4</text>
<text x="510.9" y="183.2">CAN1</text>
<text x="274.2" y="190">R52</text>
<text x="476.4" y="189.5">R51</text>
<text x="274.2" y="196.3">22R</text>
<text x="279.5" y="194.1">R53</text>
<text x="476.4" y="193">120R 0.1%</text>
<text x="279.5" y="200.4">22R</text>
<text x="49.9" y="221.4">4</text>
<text x="314.2" y="221.1">SW1</text>
<text x="52.8" y="238.6">2.0-1*3</text>
<text x="314.2" y="245.5">5位拨码开关贴片</text>
<text x="429.8" y="247.7">ST-LINK1</text>
<text x="429.8" y="267.9">1*6P</text>
<text x="277.6" y="272.8">SCREEN1</text>
<text x="429.4" y="273.4">EXP1</text>
<text x="277.6" y="287.6">XH2.54-4</text>
<text x="107.5" y="291.4">STM32F405RG</text>
<text x="253.7" y="288.7">SW2</text>
<text x="429.4" y="292.2">液晶端子</text>
<text x="490.5" y="292.2">液晶端子</text>
<text x="177.1" y="299.3">C74</text>
<text x="185.4" y="299.3">C75</text>
<text x="193.7" y="299.3">C76</text>
<text x="202.1" y="299.3">C77</text>
<text x="210.4" y="299.3">C78</text>
<text x="177.1" y="302.9">0.1UF0.1UF0.1UF0.1UF0.1UF</text>
<text x="189.6" y="311">C79</text>
<text x="197.9" y="311">C80</text>
<text x="189.6" y="314.5">0.1UF0.1UF</text>
<text x="253.7" y="325.6">8位拨码开关贴片</text>
<text x="458.4" y="328.5">BL-TOUCH1</text>
<text x="436.1" y="345.9">1K</text>
<text x="458.4" y="345.9">1*5P</text>
<text x="102.5" y="348.9">R55</text>
<text x="102.5" y="351.7">R56</text>
<text x="110.9" y="348.9">USB转CAN1</text>
<text x="102.5" y="355.2">22R</text>
<text x="102.5" y="357.8">22R</text>
<text x="110.9" y="363.5">usb-can</text>
</g>
<g font-size="3.2" fill="#0f0">
<text x="363.7" y="107.3">SD_SPICS</text>
<text x="363.7" y="110.3">SD_SPIMOSI 3</text>
<text x="363.7" y="115.6">SD_SPISCK</text>
<text x="362.8" y="121.2">SD_SPIMISO 7</text>
<text x="72.1" y="194.9">SD_SPICS</text>
<text x="81.4" y="203.2">SD_SPIMISO</text>
<text x="82" y="199.1">SD_SPISCK</text>
<text x="81.6" y="207.4">SD_SPIMOSI</text>
<text x="273.5" y="211.6">SBC_transfer</text>
<text x="277.1" y="219.9">FAN1</text>
<text x="298.2" y="223.1">SBC_transfer</text>
<text x="414.3" y="274.2">SBC_transfer</text>
</g>
<g font-size="3.2">
<text x="382.6" y="104.5">1 SD1</text>
<text x="382.6" y="107.2">2</text>
<text x="388.8" y="106.8">DAT2</text>
<text x="382.6" y="112.6">4</text>
<text x="388.8" y="109.5">CD/DAT3</text>
<text x="388.8" y="112.3">CMD</text>
<text x="382.6" y="115.6">5</text>
<text x="382.6" y="118.3">6</text>
<text x="388.8" y="114.9">VCC</text>
<text x="388.8" y="117.9">CLK</text>
<text x="382.6" y="123.9">8</text>
<text x="388.8" y="120.6">GND</text>
<text x="388.8" y="123.4">DAT0</text>
<text x="197.3" y="129.1">PB9-I2C1_SCL/TIM11_CH1/TIM4_4/CAN1_TX</text>
<text x="265.9" y="130.9">61</text>
<text x="265.9" y="126.8">62</text>
<text x="381" y="129.5">10</text>
<text x="382.6" y="126.7">9</text>
<text x="388.8" y="126.2">DAT1</text>
<text x="388.8" y="129">NC</text>
<text x="388.8" y="131.8">GND</text>
<text x="110.2" y="136">PC13-TAMPER-RTC</text>
<text x="197.1" y="133.2">PB8-I2C1_SCL/TIM10_CH4/TIM3_1/CAN1_RX</text>
<text x="251.1" y="137.4">BOOT0</text>
<text x="265.9" y="135.1">60</text>
<text x="110.2" y="140.2">PC14-OSC32_IN</text>
<text x="224.7" y="141.5">PB7-I2C1_SDA/TIM4_CH1</text>
<text x="265.9" y="143.4">58</text>
<text x="265.9" y="139.2">59</text>
<text x="66.2" y="145.2" transform="rotate(-90 66.2 145.2)">3</text>
<text x="104" y="146.2">5</text>
<text x="110.2" y="144.3">PC15-OSC32_OUT</text>
<text x="110.2" y="148.5">PH0-OSC_IN</text>
<text x="205" y="149.9">PB5-SPI1_3_MOSI/TIM3_CH2/CAN2_RX</text>
<text x="210.3" y="145.7">PB6-CAN2_TX/I2C1_SCL/TIM4_CH1</text>
<text x="265.9" y="147.6">57</text>
<text x="66.2" y="153.8" transform="rotate(-90 66.2 153.8)">1</text>
<text x="104" y="150.4">6</text>
<text x="104" y="154.5">7</text>
<text x="110.2" y="152.7">PH1-OSC_OUT</text>
<text x="220.2" y="154.1">PB4-SPI1_3_MISO/TIM3_CH1</text>
<text x="265.9" y="155.9">55</text>
<text x="265.9" y="151.8">56</text>
<text x="110.2" y="156.8">NRST</text>
<text x="110.2" y="161">PC0-ADC123_IN10</text>
<text x="221.9" y="158.2">PB3-SPI1_3_SCK/TIM2_CH2</text>
<text x="265.9" y="160.1">54</text>
<text x="104" y="162.9">9</text>
<text x="110.2" y="165.2">PC1-ADC123_IN11</text>
<text x="238.4" y="162.4">PD2-SDIO_CMD</text>
<text x="239.9" y="166.6">PC12-SDIO_CK</text>
<text x="265.9" y="164.3">53</text>
<text x="102.4" y="171.2">11</text>
<text x="110.2" y="169.3">PC2-ADC123_IN12/SPI2-MISO</text>
<text x="110.2" y="173.5">PC3-ADC123_IN13/SPI2-MOSI</text>
<text x="240.4" y="170.7">PC11-SDIO_D3</text>
<text x="265.9" y="172.6">51</text>
<text x="265.9" y="168.4">52</text>
<text x="102.4" y="175.4">14</text>
<text x="102.4" y="179.5">15</text>
<text x="110.2" y="177.7">PA0-WKUP/ADC123_IN0/TIME2_CH1/TIME5_CH1/U4_TX</text>
<text x="229.3" y="179.1">PA15-SPI1_CS/SPI3_CS</text>
<text x="233.7" y="174.9">PC10-TX3/SDIO_D2</text>
<text x="265.9" y="176.8">50</text>
<text x="110.2" y="181.8">PA1-ADC123_IN1/TIME2_CH1/TIME5_CH1/U4_RX</text>
<text x="110.2" y="185.9">PA2-ADC123_IN2/TIME2_CH3/CH5_CH3/TIME9_CH1/U2_TX</text>
<text x="242.3" y="183.2">PA14-SWCLK</text>
<text x="265.9" y="180.9">49</text>
<text x="102.4" y="190.7">17</text>
<text x="243" y="188.8">PA13-SWDIO</text>
<text x="265.9" y="190.7">45</text>
<text x="265.9" y="186.5">46</text>
<text x="417.6" y="186.3">TXD</text>
<text x="427.5" y="190" transform="rotate(-90 427.5 190)">VDD</text>
<text x="438.2" y="187.7">CH</text>
<text x="102.4" y="194.8">20</text>
<text x="110.2" y="192.9">PA3-ADC123_IN3//TIME2_CH4/CH5_CH4/TIME9_CH2/U2-RX</text>
<text x="110.2" y="197.1">PA4-ADC12_IN4/SPI_CS/SPI3_CS</text>
<text x="225.9" y="197.1">USB-DM/CAN1_RX-PA11</text>
<text x="227.2" y="192.9">USB-DP/CAN1_TX-PA12</text>
<text x="265.9" y="194.8">44</text>
<text x="417.6" y="193.2">RXD</text>
<text x="428.9" y="194.4" transform="rotate(-90 428.9 194.4)">STBY</text>
<text x="437.2" y="194.4" transform="rotate(-90 437.2 194.4)">VSSVIO</text>
<text x="438.5" y="193.2">CL</text>
<text x="102.4" y="199">21</text>
<text x="102.4" y="203.2">22</text>
<text x="110.2" y="201.3">PA5-ADC12_IN5/TIME2_CH1/SPI1_SCK</text>
<text x="226.8" y="201.3">PA10-/TIM1_CH3/U1_RX</text>
<text x="265.9" y="203.2">42</text>
<text x="265.9" y="199">43</text>
<text x="102.4" y="207.3">23</text>
<text x="110.2" y="205.4">PA6-ADC12_IN6/TIM3_CH1/TIM13_CH1/SPI1_MISO</text>
<text x="110.2" y="209.6">PA7-ADC12_IN7/TIM3_CH2/TIM14_CH1/SPI1_MOSI</text>
<text x="225.4" y="209.6">PA8-I2C3_SCL/TIM1_CH1</text>
<text x="228.5" y="205.4">PA9-/TIM1_CH2/U1_TX</text>
<text x="265.9" y="207.3">41</text>
<text x="102.4" y="211.5">24</text>
<text x="102.4" y="215.7">25</text>
<text x="110.2" y="213.8">PC4-ADC12_IN14</text>
<text x="199.4" y="213.8">PC9-TM3_C4TIM8_CH4/SDIO_D1/I2C3_SDA</text>
<text x="265.9" y="215.7">39</text>
<text x="265.9" y="211.5">40</text>
<text x="102.4" y="219.8">26</text>
<text x="110.2" y="217.9">PC5-ADC12_IN15</text>
<text x="213.6" y="217.9">PC8-TM3_C3/TIM8_CH3/SDIO_D0</text>
<text x="265.9" y="219.8">38</text>
<text x="54" y="227">3</text>
<text x="102.4" y="224">27</text>
<text x="102.4" y="228">28</text>
<text x="110.2" y="222.1">PB0-ADC12_IN8/TIM3_IN3</text>
<text x="110.2" y="226.3">PB1-ADC12_IN9/TIM3_CH4</text>
<text x="211.3" y="226.3">PC6-TM3_CH1/TIM8_CH1/SDIO_D6</text>
<text x="211.3" y="222.1">PC7-TM3_CH2/TIM8_CH2/SDIO_D7</text>
<text x="265.9" y="228">36</text>
<text x="265.9" y="224">37</text>
<text x="54" y="233.9">1</text>
<text x="54" y="230.1">2</text>
<text x="102.4" y="232.3">29</text>
<text x="110.2" y="230.2">PB2-BOOT1</text>
<text x="220.2" y="230.2">PB15-TIM12_CH2/SPI2_MOSI</text>
<text x="265.9" y="232.3">35</text>
<text x="102.4" y="236.5">30</text>
<text x="110.2" y="234.6">PB10-I2C2_SCL/U3_TX/TIM2_CH3</text>
<text x="110.2" y="238.8">PB11-I2C2_SDA/U3_RX/TIM2_CH4</text>
<text x="220.2" y="234.6">PB14-TIM12_CH1/SPI2_MISO</text>
<text x="224.4" y="238.8">PB13-CAN2_TX/SPI2_SCK</text>
<text x="265.9" y="236.5">34</text>
<text x="226.7" y="242.9">PB12/CAN2_RX/SPI2_CS</text>
<text x="265.9" y="240.7">33</text>
<text x="432.6" y="250.7">1</text>
<text x="432.6" y="253.5">2</text>
<text x="432.6" y="256.3">3</text>
<text x="432.6" y="259">4</text>
<text x="432.6" y="261.8">5</text>
<text x="432.6" y="264.6">6</text>
<text x="168.6" y="277.4" transform="rotate(-90 168.6 277.4)">VBAT</text>
<text x="172.7" y="277.4" transform="rotate(-90 172.7 277.4)">VSSA</text>
<text x="176.9" y="277.4" transform="rotate(-90 176.9 277.4)">VDDA</text>
<text x="181.1" y="277.4" transform="rotate(-90 181.1 277.4)">VSS</text>
<text x="185.2" y="277.4" transform="rotate(-90 185.2 277.4)">VDD</text>
<text x="189.4" y="277.4" transform="rotate(-90 189.4 277.4)">VSS</text>
<text x="193.6" y="277.4" transform="rotate(-90 193.6 277.4)">VDD</text>
<text x="197.8" y="277.4" transform="rotate(-90 197.8 277.4)">VSS</text>
<text x="201.9" y="277.4" transform="rotate(-90 201.9 277.4)">VDD</text>
<text x="206.1" y="277.4" transform="rotate(-90 206.1 277.4)">VSS</text>
<text x="210.2" y="277.4" transform="rotate(-90 210.2 277.4)">VDD</text>
<text x="432.2" y="276.4">1</text>
<text x="493.4" y="276.4">1</text>
<text x="166.3" y="283.6" transform="rotate(-90 166.3 283.6)">1</text>
<text x="170.5" y="285.2" transform="rotate(-90 170.5 285.2)">12</text>
<text x="174.6" y="285.2" transform="rotate(-90 174.6 285.2)">13</text>
<text x="178.8" y="285.2" transform="rotate(-90 178.8 285.2)">18</text>
<text x="183" y="285.2" transform="rotate(-90 183 285.2)">19</text>
<text x="187.1" y="285.2" transform="rotate(-90 187.1 285.2)">31</text>
<text x="191.3" y="285.2" transform="rotate(-90 191.3 285.2)">32</text>
<text x="195.6" y="285.2" transform="rotate(-90 195.6 285.2)">47</text>
<text x="199.6" y="285.2" transform="rotate(-90 199.6 285.2)">48</text>
<text x="203.8" y="285.2" transform="rotate(-90 203.8 285.2)">63</text>
<text x="207.9" y="285.2" transform="rotate(-90 207.9 285.2)">64</text>
<text x="323" y="296.9">A1B12</text>
<text x="336.7" y="299.2">GND</text>
<text x="323" y="318.1">B1A12</text>
<text x="336.7" y="320.4">GND</text>
<text x="461.2" y="331.5">1</text>
<text x="461.2" y="334.2">2</text>
<text x="461.2" y="337">3</text>
<text x="461.2" y="339.8">4</text>
<text x="461.2" y="342.6">5</text>
<text x="113.7" y="351.9">DM</text>
<text x="121.3" y="351.9">CANH</text>
<text x="113.7" y="354.6">DP</text>
<text x="113.7" y="357.4">GND</text>
<text x="121.7" y="354.6">CANL</text>
<text x="123.4" y="357.4">GND</text>
<text x="113.7" y="360.2">5V</text>
<text x="126.4" y="360.2">5V</text>
</g>
<g font-size="3.2" fill="#f00">
<text x="273.2" y="126.8">Y-UART</text>
<text x="273.2" y="131">Z-UART</text>
<text x="93.3" y="133.8">X-STEP2</text>
<text x="93.3" y="137.9">Y-STEP3</text>
<text x="93.3" y="142.1">Z-STEP4</text>
<text x="273.2" y="139.2">E0-UART</text>
<text x="91.5" y="158.8">E0-TEMP8</text>
<text x="274.9" y="160.2">Y-EN</text>
<text x="91.5" y="162.9">X-DIR</text>
<text x="274.9" y="164.3">Z-EN</text>
<text x="85.2" y="171.3">E0-STEP</text>
<text x="274.9" y="168.5">E0-EN</text>
<text x="85.2" y="190.7">X-STOP</text>
<text x="84.4" y="211.6">Y-DIR</text>
<text x="84.4" y="215.7">Z-DIR</text>
<text x="276.7" y="215.7">E0-DIR</text>
<text x="75.6" y="236.6">X-UART</text>
</g>
<text font-size="3.2" fill="#980000" x="85.2" y="179.6">PROBE</text>
<g font-size="3.2" fill="#00f">
<text x="324.6" y="300.4">A4B9</text>
<text x="328.2" y="304">A5</text>
<text x="336.7" y="302.7">VBUS</text>
<text x="360.3" y="304">13</text>
<text x="328.2" y="311">A7</text>
<text x="328.2" y="307.5">A6</text>
<text x="336.7" y="309.8">DP1</text>
<text x="336.7" y="306.3">CC1</text>
<text x="348.9" y="309.8">GND</text>
<text x="348.9" y="306.3">GND</text>
<text x="360.3" y="311">15</text>
<text x="360.3" y="307.5">14</text>
<text x="328.2" y="314.6">A8</text>
<text x="336.7" y="316.9">SBU1</text>
<text x="336.7" y="313.3">DN1</text>
<text x="348.9" y="316.9">GND</text>
<text x="348.9" y="313.3">GND</text>
<text x="360.3" y="314.6">16</text>
<text x="324.6" y="321.6">B4A9</text>
<text x="336.7" y="323.9">VBUS</text>
<text x="328.4" y="328.7">B6</text>
<text x="328.4" y="325.1">B5</text>
<text x="336.7" y="327.4">CC2</text>
<text x="328.4" y="335.7">B8</text>
<text x="328.4" y="332.2">B7</text>
<text x="336.7" y="334.5">DN2</text>
<text x="336.7" y="331">DP2</text>
<text x="336.7" y="338">SBU2</text>
</g>
<g font-size="2.8" fill="#000080">
<text x="333.9" y="292.3">USB4</text>
<text x="333.9" y="343.1">TYPEC-304-BCP16</text>
</g>
</svg>
